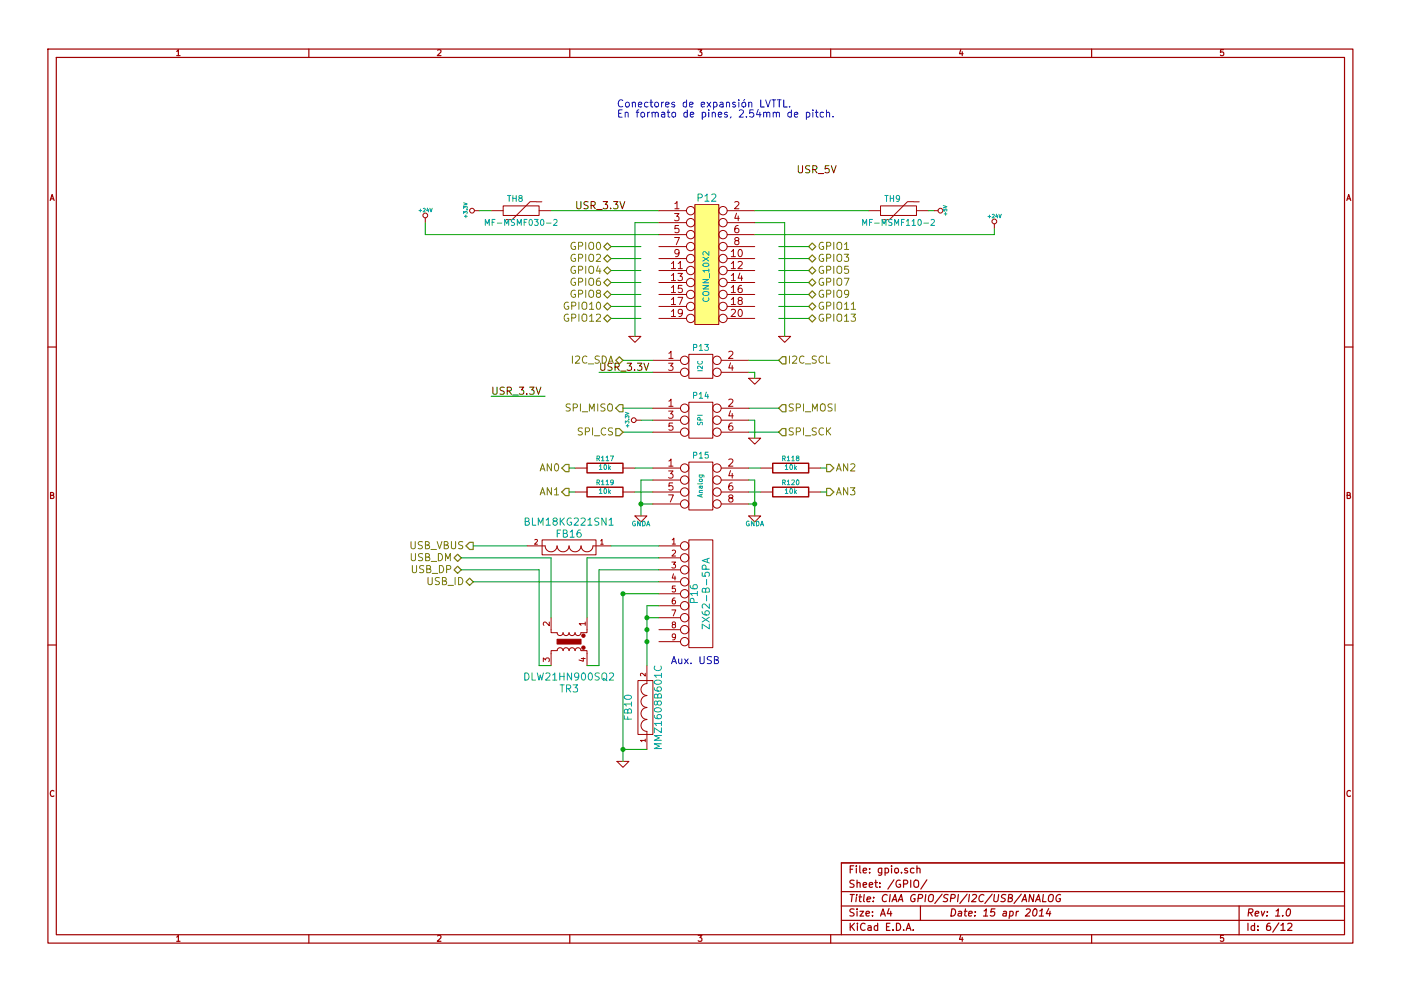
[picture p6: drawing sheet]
<svg xmlns="http://www.w3.org/2000/svg" width="297mm" height="210mm" viewBox="0 0 297 210" stroke-linecap="round" stroke-linejoin="round" font-family="sans-serif">
<g fill="none" stroke="#a00000" stroke-width=".25">
<path d="M10.2 10.4h276.6v189.7h-276.6zM11.9 12.2h273.2v186.1h-273.2zM65.5 10.4v1.8M120.8 10.4v1.8M176.1 10.4v1.8M231.4 10.4v1.8M10.2 73.6h1.7M285.1 73.6h1.7M10.2 136.8h1.7M285.1 136.8h1.7M65.5 198.3v1.8M120.8 198.3v1.8"/>
<path d="M176.1 198.3v1.8M178.4 189.2h106.7M178.4 195.3h106.7M178.4 192.2h106.7M188.5 192.8l-.4 1h1M188.8 193.3v1.1M192.1 197.4l.5-1.5 .5 1.5M192.3 197h.7M193.6 197.3v.1M193.8 184.3l-.5-.1-.3 .3 .1 .6 .2 .1 .5-.1M193.8 187a.5 .5 0 0 1 .6-.3 .5 .5 0 0 1 .4 .5l-.1 .9-.3 .2a.53 .53 0 0 1-.6-.5zM194.4 184.3h.1a.36 .36 0 0 1 .6 .1v.8"/>
<path d="M194.4 183.7v1.5M195.1 192.2v3.1M196.5 186.7l-1.3 1.9M219.2 193l.2-.2a.78 .78 0 0 1 .6 .7 .78 .78 0 0 1-.4 .7l-.3 .2-.3-.3v-.7zM219.2 189.8l-.2 1.5-.7-1.5-.2 1.5M219.5 191.3l.7-1.5 .3 1.5M219.7 190.9h.7M220.3 194.4h.9M220.4 193.3l.6-.5-.2 1.6M221.2 189.8l-.2 1.5h.8M222.4 192.8l-.6 1h1M222.4 190a.49 .49 0 0 1 .6-.2 .49 .49 0 0 1 .3 .5v.5a.53 .53 0 0 1-.4 .5 .53 .53 0 0 1-.6-.2z"/>
<path d="M222.6 193.3l-.1 1.1M224.9 189.9a.75 .75 0 0 0-1 .5 .75 .75 0 0 0 .6 .9l.3-.1v-.5h-.3M231.4 198.3v1.8M262.7 192.2v6.1M271.6 196.3l.4-.4v1.5M271.6 197.4h.9M272.9 193l.3-.2a.78 .78 0 0 1 .5 .7 .78 .78 0 0 1-.3 .7l-.4 .2-.3-.3v-.7zM273 196l.6-.1 .3 .4-.9 1.1h.9M285.1 183.1h-106.7v15.2"/>
</g>
<g fill="none" stroke="#808000" stroke-width=".25">
<path d="M128 52.3l.8-.7 .7 .7-.7 .8zM128 54.9l.8-.8 .7 .8-.7 .7zM128 57.4l.8-.8 .7 .8-.7 .8zM128 59.9l.8-.7 .7 .7-.7 .8zM171.4 52.3l.8-.7 .8 .7-.8 .8zM171.4 54.9l.8-.8 .8 .8-.8 .7zM171.4 57.4l.8-.8 .8 .8-.8 .8zM171.4 59.9l.8-.7 .8 .7-.8 .8zM128 62.5l.8-.8 .7 .8-.7 .7zM128 65l.8-.7 .7 .7-.7 .8zM128 67.6l.8-.8 .7 .8-.7 .7zM130.6 76.4l.7-.7 .8 .7-.8 .8z"/>
<path d="M165.9 75.7h.7v1.5h-.7l-.8-.8zM171.4 62.5l.8-.8 .8 .8-.8 .7zM171.4 65l.8-.7 .8 .7-.8 .8zM171.4 67.6l.8-.8 .8 .8-.8 .7zM119.9 98.5h.7v1.6h-.7l-.8-.8zM130.6 90.9h.7l.8 .8-.8 .8h-.7zM131.3 85.8h.8v1.6h-.8l-.7-.8zM165.1 86.6l.8-.8h.7v1.6h-.7zM165.9 90.9h.7v1.6h-.7l-.8-.8zM175.3 98.5h.7l.8 .8-.8 .8h-.7zM96.3 118.4l.7-.8 .8 .8-.8 .7zM99.6 115.1h.7v1.5h-.7l-.8-.8z"/>
<path d="M119.9 103.6h.7v1.6h-.7l-.8-.8zM175.3 103.6h.7l.8 .8-.8 .8h-.7zM96.3 120.9l.7-.8 .8 .8-.8 .8zM98.8 123.4l.8-.7 .7 .7-.7 .8z"/>
</g>
<g fill="none" stroke="#00a000" stroke-width=".21">
<path d="M90.2 47.2v2.6h49.5M101.6 44.7h2.5M116.8 44.7h22.9M129.5 52.3h6.4M129.5 54.9h6.4M129.5 57.4h6.4M129.5 59.9h6.4M139.7 47.2h-5.1v24.2M160 44.7h24.1M160 47.2h6.4v24.2M165.1 52.3h6.3M165.1 54.9h6.3"/>
<path d="M165.1 57.4h6.3M165.1 59.9h6.3M196.8 44.7h1.3M210.8 48.5v1.3h-50.8M127 79h11.4M129.5 62.5h6.4M129.5 65h6.4M129.5 67.6h6.4M132.1 76.4h6.3M158.7 76.4h6.4M158.7 79h1.3v1.3M165.1 62.5h6.3"/>
<path d="M165.1 65h6.3M165.1 67.6h6.3M104.1 84.1h11.5M120.6 99.3h1.3M132.1 86.6h6.3M132.1 91.7h6.3M134.6 99.3h3.8M135.9 89.1h2.5M158.7 86.6h6.4M158.7 91.7h6.4M158.7 99.3h2.6M158.7 89.1h1.3v3.9"/>
<path d="M174 99.3h1.3M97.8 118.4h19v12.7M100.3 115.8h11.5M120.6 104.4h1.3M129.5 115.8h10.2M134.6 104.4h3.8M135.9 106.9h2.5M138.4 101.8h-2.5v7.7M139.7 118.4h-15.2v12.7M158.7 106.9h1.3M158.7 101.8h1.3v7.7M158.7 104.4h2.6"/>
<path d="M174 104.4h1.3M97.8 120.9h16.5v20.3h2.5M100.3 123.4h39.4M137.2 131.1h2.5M139.7 128.5h-2.5v12.7M139.7 120.9h-12.7v20.3h-2.5M139.7 126h-7.6v35.5M132.1 159h5.1"/>
</g>
<path d="M180.5 65.6h.9" fill="none" stroke="#808000" stroke-width=".21"/>
<g fill="none" stroke="#a00000" stroke-width=".21">
<path d="M90.2 46.2v1M100.6 44.7h1M104.1 44.7h2.6M106.7 43.7h7.6v2h-7.6zM113.7 42.8h-1.3l-3.8 3.8h-1.3M114.3 44.7h2.5M139.7 44.7h5.8M139.7 47.2h5.8M139.7 49.8h5.8M139.7 52.3h5.8M139.7 54.9h5.8M139.7 57.4h5.8"/>
<path d="M139.7 59.9h5.8M147.3 43.4h5.1v25.4h-5.1zM154.2 44.7h5.8M154.2 47.2h5.8M154.2 49.8h5.8M154.2 52.3h5.8M154.2 54.9h5.8M154.2 57.4h5.8M154.2 59.9h5.8M184.1 44.7h2.6M186.7 43.7h7.6v2h-7.6zM193.7 42.8h-1.3l-3.8 3.8h-1.3"/>
<path d="M194.3 44.7h2.5M198.1 44.7h.8M210.8 47.5v1M133.3 71.4h2.6l-1.3 1.2zM138.4 76.4h5.9M138.4 79h5.9M139.7 67.6h5.8M139.7 62.5h5.8M139.7 65h5.8M146 75.2h5.1v5.1h-5.1zM152.9 76.4h5.8M152.9 79h5.8"/>
<path d="M154.2 67.6h5.8M154.2 62.5h5.8M154.2 65h5.8M165.1 71.4h2.5l-1.2 1.2zM121.9 99.3h2.6M132.1 99.3h2.5M134.9 89.1h1M138.4 99.3h5.9M138.4 86.6h5.9M138.4 89.1h5.9M138.4 91.7h5.9M146 85.3h5.1v7.7h-5.1z"/>
<path d="M146 98h5.1v10.2h-5.1zM152.9 99.3h5.8M152.9 86.6h5.8M152.9 89.1h5.8M152.9 91.7h5.8M158.7 80.3h2.6l-1.3 1.2zM158.7 93h2.6l-1.3 1.2zM161.3 99.3h2.5M171.4 99.3h2.6M111.8 115.8h3.8M114.9 114.5h11.5v3.2h-11.5zM115.6 115.8a1.24 1.24 0 0 0 1.2 1.3 1.24 1.24 0 0 0 1.3-1.3"/>
<path d="M118.1 115.8a1.24 1.24 0 0 0 1.3 1.3 1.24 1.24 0 0 0 1.2-1.3M120.7 115.8a1.24 1.24 0 0 0 1.2 1.3 1.24 1.24 0 0 0 1.3-1.3M121.9 104.4h2.6M123.2 115.8a1.24 1.24 0 0 0 1.3 1.3 1.24 1.24 0 0 0 1.2-1.3h3.8M132.1 104.4h2.5M134.6 109.5h2.6l-1.3 1.2zM138.4 104.4h5.9M138.4 101.8h5.9M138.4 106.9h5.9M139.7 115.8h4.6M139.7 118.4h4.6M146 114.5h5.1v22.9h-5.1z"/>
<path d="M152.9 104.4h5.8M152.9 101.8h5.8M152.9 106.9h5.8M158.7 109.5h2.6l-1.3 1.2zM161.3 104.4h2.5M171.4 104.4h2.6M116.8 131.1v3.1h1.3M118.1 138h-1.3v3.2M118.1 134.2a.61 .61 0 0 0 .6 .6 .61 .61 0 0 0 .7-.6M118.1 138a.62 .62 0 0 1 .7-.6 .62 .62 0 0 1 .6 .6M119.4 134.2a.61 .61 0 0 0 .6 .6 .61 .61 0 0 0 .6-.6M119.4 138a.62 .62 0 0 1 .6-.6 .62 .62 0 0 1 .6 .6"/>
<path d="M120.7 134.2a.61 .61 0 0 0 .6 .6 .61 .61 0 0 0 .6-.6M120.7 138a.62 .62 0 0 1 .6-.6 .62 .62 0 0 1 .6 .6M121.9 138a.62 .62 0 0 1 .7-.6 .62 .62 0 0 1 .6 .6h1.3v3.2M124.5 131.1v3.1h-1.3a.61 .61 0 0 1-.6 .6 .61 .61 0 0 1-.7-.6M139.7 120.9h4.6M139.7 123.4h4.6M139.7 126h4.6M139.7 128.5h4.6M139.7 131.1h4.6M139.7 133.6h4.6M139.7 136.1h4.6M135.3 144.4h3.1v11.4h-3.1z"/>
<path d="M137.2 152.6a1.26 1.26 0 0 0-1.3 1.3 1.26 1.26 0 0 0 1.3 1.3M137.2 150.1a1.26 1.26 0 0 0-1.3 1.3 1.26 1.26 0 0 0 1.3 1.2M137.2 141.2v3.8a1.27 1.27 0 0 0-1.3 1.3 1.27 1.27 0 0 0 1.3 1.3 1.26 1.26 0 0 0-1.3 1.2 1.26 1.26 0 0 0 1.3 1.3M137.2 155.2v3.8M130.8 161.5h2.5l-1.2 1.3z"/>
<circle cx="90.2" cy="45.7" r=".51"/>
<circle cx="100.1" cy="44.7" r=".51"/>
<circle cx="146.4" cy="44.7" r=".89"/>
<circle cx="146.4" cy="54.9" r=".89"/>
<circle cx="146.4" cy="49.8" r=".89"/>
<circle cx="146.4" cy="57.4" r=".89"/>
<circle cx="146.4" cy="47.2" r=".89"/>
<circle cx="146.4" cy="59.9" r=".89"/>
<circle cx="146.4" cy="52.3" r=".89"/>
<circle cx="153.3" cy="52.3" r=".89"/>
<circle cx="153.3" cy="44.7" r=".89"/>
<circle cx="153.3" cy="59.9" r=".89"/>
<circle cx="153.3" cy="54.9" r=".89"/>
<circle cx="153.3" cy="47.2" r=".89"/>
<circle cx="153.3" cy="57.4" r=".89"/>
<circle cx="153.3" cy="49.8" r=".89"/>
<circle cx="199.4" cy="44.7" r=".51"/>
<circle cx="210.8" cy="47" r=".51"/>
<circle cx="145.2" cy="76.4" r=".89"/>
<circle cx="145.2" cy="79" r=".89"/>
<circle cx="146.4" cy="62.5" r=".89"/>
<circle cx="146.4" cy="65" r=".89"/>
<circle cx="146.4" cy="67.6" r=".89"/>
<circle cx="152" cy="76.4" r=".89"/>
<circle cx="152" cy="79" r=".89"/>
<circle cx="153.3" cy="67.6" r=".89"/>
<circle cx="153.3" cy="62.5" r=".89"/>
<circle cx="153.3" cy="65" r=".89"/>
<circle cx="134.4" cy="89.1" r=".51"/>
<circle cx="145.2" cy="86.6" r=".89"/>
<circle cx="145.2" cy="89.1" r=".89"/>
<circle cx="145.2" cy="99.3" r=".89"/>
<circle cx="145.2" cy="91.7" r=".89"/>
<circle cx="152" cy="99.3" r=".89"/>
<circle cx="152" cy="91.7" r=".89"/>
<circle cx="152" cy="89.1" r=".89"/>
<circle cx="152" cy="86.6" r=".89"/>
<circle cx="145.2" cy="106.9" r=".89"/>
<circle cx="145.2" cy="101.8" r=".89"/>
<circle cx="145.2" cy="115.8" r=".89"/>
<circle cx="145.2" cy="104.4" r=".89"/>
<circle cx="145.2" cy="118.4" r=".89"/>
<circle cx="152" cy="106.9" r=".89"/>
<circle cx="152" cy="101.8" r=".89"/>
<circle cx="152" cy="104.4" r=".89"/>
<circle cx="145.2" cy="128.5" r=".89"/>
<circle cx="145.2" cy="133.6" r=".89"/>
<circle cx="145.2" cy="136.1" r=".89"/>
<circle cx="145.2" cy="131.1" r=".89"/>
<circle cx="145.2" cy="123.4" r=".89"/>
<circle cx="145.2" cy="120.9" r=".89"/>
<circle cx="145.2" cy="126" r=".89"/>
</g>
<path d="M102.9 47.8v-1.2l.4 .9 .4-.9v1.2M117.4 46.7l.5-.1 .2 .3-.8 .9h.8M182.9 47.8v-1.2l.4 .9 .4-.9v1.2M197.4 46.7l.5-.1 .2 .3-.8 .9h.8M129.1 110.3l.5-.4v1.5M129.1 111.4h.9M150 118.6v.7M150.4 118.4l-1.5 .5 1.5 .6M150.4 132.4v1l-1.5-1v1M138.9 141.3a.72 .72 0 0 0 .5 1 .72 .72 0 0 0 .8-.7l-.1-.3M140.2 157.8h-1.5l1.1 .5-1.1 .5h1.5" fill="none" stroke="#00a0a0" stroke-width=".21"/>
<g fill="#00a000" stroke="#00a000" stroke-width=".25">
<circle cx="135.9" cy="106.9" r=".41"/>
<circle cx="132.1" cy="159" r=".41"/>
<circle cx="137.2" cy="131.1" r=".41"/>
<circle cx="137.2" cy="133.6" r=".41"/>
<circle cx="137.2" cy="136.1" r=".41"/>
<circle cx="160" cy="106.9" r=".41"/>
<circle cx="132.1" cy="126" r=".41"/>
</g>
<path d="M124.5 98.3h7.6v2h-7.6zM163.8 98.3h7.6v2h-7.6zM124.5 103.4h7.6v2h-7.6zM163.8 103.4h7.6v2h-7.6z" fill="none" stroke="#a00000" stroke-width=".3"/>
<g fill="none" stroke="#00f" stroke-width=".21">
<path d="M162.3 21.2l.5 1.5 .5-1.5M163.6 21.2h.9M164.1 21.2v1.5M164.8 21.2h.9M165.2 21.2v1.5M166.2 21.2v1.5h.7M167.4 22.6v.1M168.4 24.3l.8-.1-.1-.3-.4-.1-.3 .2 .1 .8h.6M171 23.9l.4-.1 .3 .3-.1 .6-.2 .1h-.4M171 23.8v1.5M172.3 23.3v.2M172.3 23.8v1"/>
<path d="M172.9 23.8h.6M173.1 23.3v1.3l.4 .2M174.6 23.9l-.4-.1-.3 .3v.6l.3 .1h.4M175.2 24l.1-.1a.36 .36 0 0 1 .6 .1v.8M175.2 23.3v1.5M176.6 24.7v.1M151.5 140l.6-.1 .2-.2-.1-.3-.7-.1v1.5h.5l.3-.1v-.4l-.3-.3"/>
</g>
<g fill="#a00000" stroke="#a00000" stroke-width=".21">
<path d="M118.1 135.6h5.1v1h-5.1z"/>
<circle cx="123.7" cy="134.9" r=".36"/>
<circle cx="123.7" cy="137.4" r=".36"/>
</g>
<path d="M147.3 43.4h5.1v25.4h-5.1z" fill="#ffff80" stroke="#ffff80" stroke-width=".25"/>
<g font-size="2.1" fill="#00f">
<text x="130.8" y="22.9">Conectores de expansión LVTTL.</text>
<text x="130.8" y="25">En formato de pines, 2.54mm de pitch.</text>
<text x="142.2" y="141">Aux. USB</text>
</g>
<g font-size="2.1">
<text x="168.9" y="36.8">USR_5V</text>
<text x="121.9" y="44.4">USR_3.3V</text>
<text x="104.1" y="83.8">USR_3.3V</text>
<text x="127" y="78.7">USR_3.3V</text>
</g>
<g font-size="2.1" fill="#a00000">
<text x="113.9" y="43.6">-</text>
<text x="142.9" y="44.4">1</text>
<text x="142.9" y="47">3</text>
<text x="155.6" y="44.4">2</text>
<text x="155.6" y="47">4</text>
<text x="194" y="43.6">-</text>
<text x="142.9" y="49.5">5</text>
<text x="142.9" y="52.1">7</text>
<text x="155.6" y="49.5">6</text>
<text x="155.6" y="52.1">8</text>
<text x="142.3" y="57.1">11</text>
<text x="142.3" y="59.7">13</text>
<text x="142.9" y="54.6">9</text>
<text x="155" y="54.6">10</text>
<text x="155" y="57.1">12</text>
<text x="155" y="59.7">14</text>
<text x="142.3" y="62.2">15</text>
<text x="142.3" y="64.8">17</text>
<text x="155" y="62.2">16</text>
<text x="155" y="64.8">18</text>
<text x="142.3" y="67.3">19</text>
<text x="155" y="67.3">20</text>
<text x="141.7" y="76.2">1</text>
<text x="154.4" y="76.2">2</text>
<text x="141.7" y="78.7">3</text>
<text x="154.4" y="78.7">4</text>
<text x="141.7" y="86.4">1</text>
<text x="141.7" y="88.9">3</text>
<text x="154.4" y="86.4">2</text>
<text x="154.4" y="88.9">4</text>
<text x="141.7" y="91.4">5</text>
<text x="154.4" y="91.4">6</text>
<text x="141.7" y="99.1">1</text>
<text x="141.7" y="101.6">3</text>
<text x="154.4" y="99.1">2</text>
<text x="154.4" y="101.6">4</text>
<text x="141.7" y="104.1">5</text>
<text x="141.7" y="106.7">7</text>
<text x="154.4" y="104.1">6</text>
<text x="154.4" y="106.7">8</text>
<text x="179.9" y="185.4">File: gpio.sch</text>
<text x="179.9" y="191.5">Title: CIAA GPIO/SPI/I2C/USB/ANALOG</text>
<text x="179.9" y="188.4">Sheet: /GPIO/</text>
<text x="179.9" y="197.6">KiCad E.D.A.</text>
<text x="179.9" y="194.5">Size: A4</text>
<text x="201.2" y="194.5">Date: 15 apr 2014</text>
<text x="264.2" y="194.5">Rev: 1.0</text>
<text x="264.2" y="197.6">Id: 6/12</text>
</g>
<g font-size="2.1" fill="#00a0a0">
<text x="148" y="42.8">P12</text>
<text x="111.8" y="111.6">BLM18KG221SN1</text>
<text x="118" y="114.1">FB16</text>
<text x="148" y="127.9" transform="rotate(-90 148 127.9)">P16</text>
<text x="150.5" y="132" transform="rotate(-90 150.5 132)">ZX62-B-5PA</text>
<text x="111.6" y="144.4">DLW21HN900SQ2</text>
<text x="118.6" y="147">TR3</text>
<text x="134" y="152.7" transform="rotate(-90 134 152.7)">FB10</text>
<text x="140.4" y="158.2" transform="rotate(-90 140.4 158.2)">MMZ1608B601C</text>
</g>
<g font-size="2.1" fill="#808000">
<text x="121.1" y="53.1">GPIO0</text>
<text x="173.4" y="53.1">GPIO1</text>
<text x="121.1" y="55.6">GPIO2</text>
<text x="121.1" y="58.2">GPIO4</text>
<text x="173.4" y="55.6">GPIO3</text>
<text x="173.4" y="58.2">GPIO5</text>
<text x="119.9" y="65.8">GPIO10</text>
<text x="121.1" y="60.7">GPIO6</text>
<text x="121.1" y="63.2">GPIO8</text>
<text x="173.4" y="60.7">GPIO7</text>
<text x="173.4" y="63.2">GPIO9</text>
<text x="173.4" y="65.8">GPIO11</text>
<text x="119.9" y="68.3">GPIO12</text>
<text x="173.4" y="68.3">GPIO13</text>
<text x="121.2" y="77.2">I2C_SDA</text>
<text x="167" y="77.2">I2C_SCL</text>
<text x="120.1" y="87.4">SPI_MISO</text>
<text x="167" y="87.4">SPI_MOSI</text>
<text x="122.6" y="92.5">SPI_CS</text>
<text x="167" y="92.5">SPI_SCK</text>
<text x="114.5" y="100.1">AN0</text>
<text x="177.2" y="100.1">AN2</text>
<text x="114.5" y="105.2">AN1</text>
<text x="177.2" y="105.2">AN3</text>
<text x="86.8" y="116.6">USB_VBUS</text>
<text x="86.9" y="119.1">USB_DM</text>
<text x="87.2" y="121.7">USB_DP</text>
<text x="90.6" y="124.2">USB_ID</text>
</g>
<g font-size="1.8" fill="#a00000">
<text x="37.3" y="11.9">1</text>
<text x="92.7" y="11.9">2</text>
<text x="148" y="11.9">3</text>
<text x="203.3" y="11.9">4</text>
<text x="258.6" y="11.9">5</text>
<text x="10.4" y="42.7">A</text>
<text x="285.3" y="42.7">A</text>
<text x="10.4" y="105.9">B</text>
<text x="285.3" y="105.9">B</text>
<text x="142.4" y="115.6">1</text>
<text x="142.4" y="118.1">2</text>
<text x="142.4" y="120.6">3</text>
<text x="142.4" y="123.2">4</text>
<text x="142.4" y="125.7">5</text>
<text x="142.4" y="128.3">6</text>
<text x="142.4" y="130.8">7</text>
<text x="116.6" y="132.8" transform="rotate(-90 116.6 132.8)">2</text>
<text x="124.2" y="132.8" transform="rotate(-90 124.2 132.8)">1</text>
<text x="142.4" y="133.3">8</text>
<text x="142.4" y="135.9">9</text>
<text x="116.6" y="140.4" transform="rotate(-90 116.6 140.4)">3</text>
<text x="124.2" y="140.4" transform="rotate(-90 124.2 140.4)">4</text>
<text x="10.4" y="169.1">C</text>
<text x="285.3" y="169.1">C</text>
<text x="37.3" y="199.8">1</text>
<text x="92.7" y="199.8">2</text>
<text x="148" y="199.8">3</text>
<text x="203.3" y="199.8">4</text>
<text x="258.6" y="199.8">5</text>
</g>
<g font-size="1.8" fill="#00a0a0">
<text x="104" y="47.9">MF-MSMF030-2</text>
<text x="107.5" y="42.9">TH8</text>
<text x="184" y="47.9">MF-MSMF110-2</text>
<text x="187.6" y="42.9">TH9</text>
<text x="150.4" y="63.8" transform="rotate(-90 150.4 63.8)">CONN_10X2</text>
<text x="147" y="74.5">P13</text>
<text x="147" y="84.6">P14</text>
<text x="147" y="97.3">P15</text>
</g>
<g font-size="1.4" fill="#00a0a0">
<text x="149" y="78.8" transform="rotate(-90 149 78.8)">I2C</text>
<text x="149" y="90.3" transform="rotate(-90 149 90.3)">SPI</text>
<text x="126.6" y="97.9">R117</text>
<text x="127.1" y="99.7">10k</text>
<text x="166" y="97.9">R118</text>
<text x="166.5" y="99.7">10k</text>
<text x="126.6" y="102.9">R119</text>
<text x="127.1" y="104.8">10k</text>
<text x="149" y="105.5" transform="rotate(-90 149 105.5)">Analog</text>
<text x="166" y="102.9">R120</text>
<text x="166.5" y="104.8">10k</text>
<text x="133.8" y="111.7">GNDA</text>
<text x="157.9" y="111.7">GNDA</text>
</g>
<g font-size="1.4" fill="#a00000">
<text x="113.3" y="115.6">2</text>
<text x="127.3" y="115.6">1</text>
<text x="136.9" y="143.5" transform="rotate(-90 136.9 143.5)">2</text>
<text x="136.9" y="157.5" transform="rotate(-90 136.9 157.5)">1</text>
</g>
<g font-size="1.1" fill="#00a0a0">
<text x="88.9" y="45">+24V</text>
<text x="99.1" y="46.1" transform="rotate(-90 99.1 46.1)">+3.3V</text>
<text x="200.8" y="45.7" transform="rotate(-90 200.8 45.7)">+5V</text>
<text x="209.6" y="46.3">+24V</text>
<text x="133.4" y="90.5" transform="rotate(-90 133.4 90.5)">+3.3V</text>
</g>
</svg>
